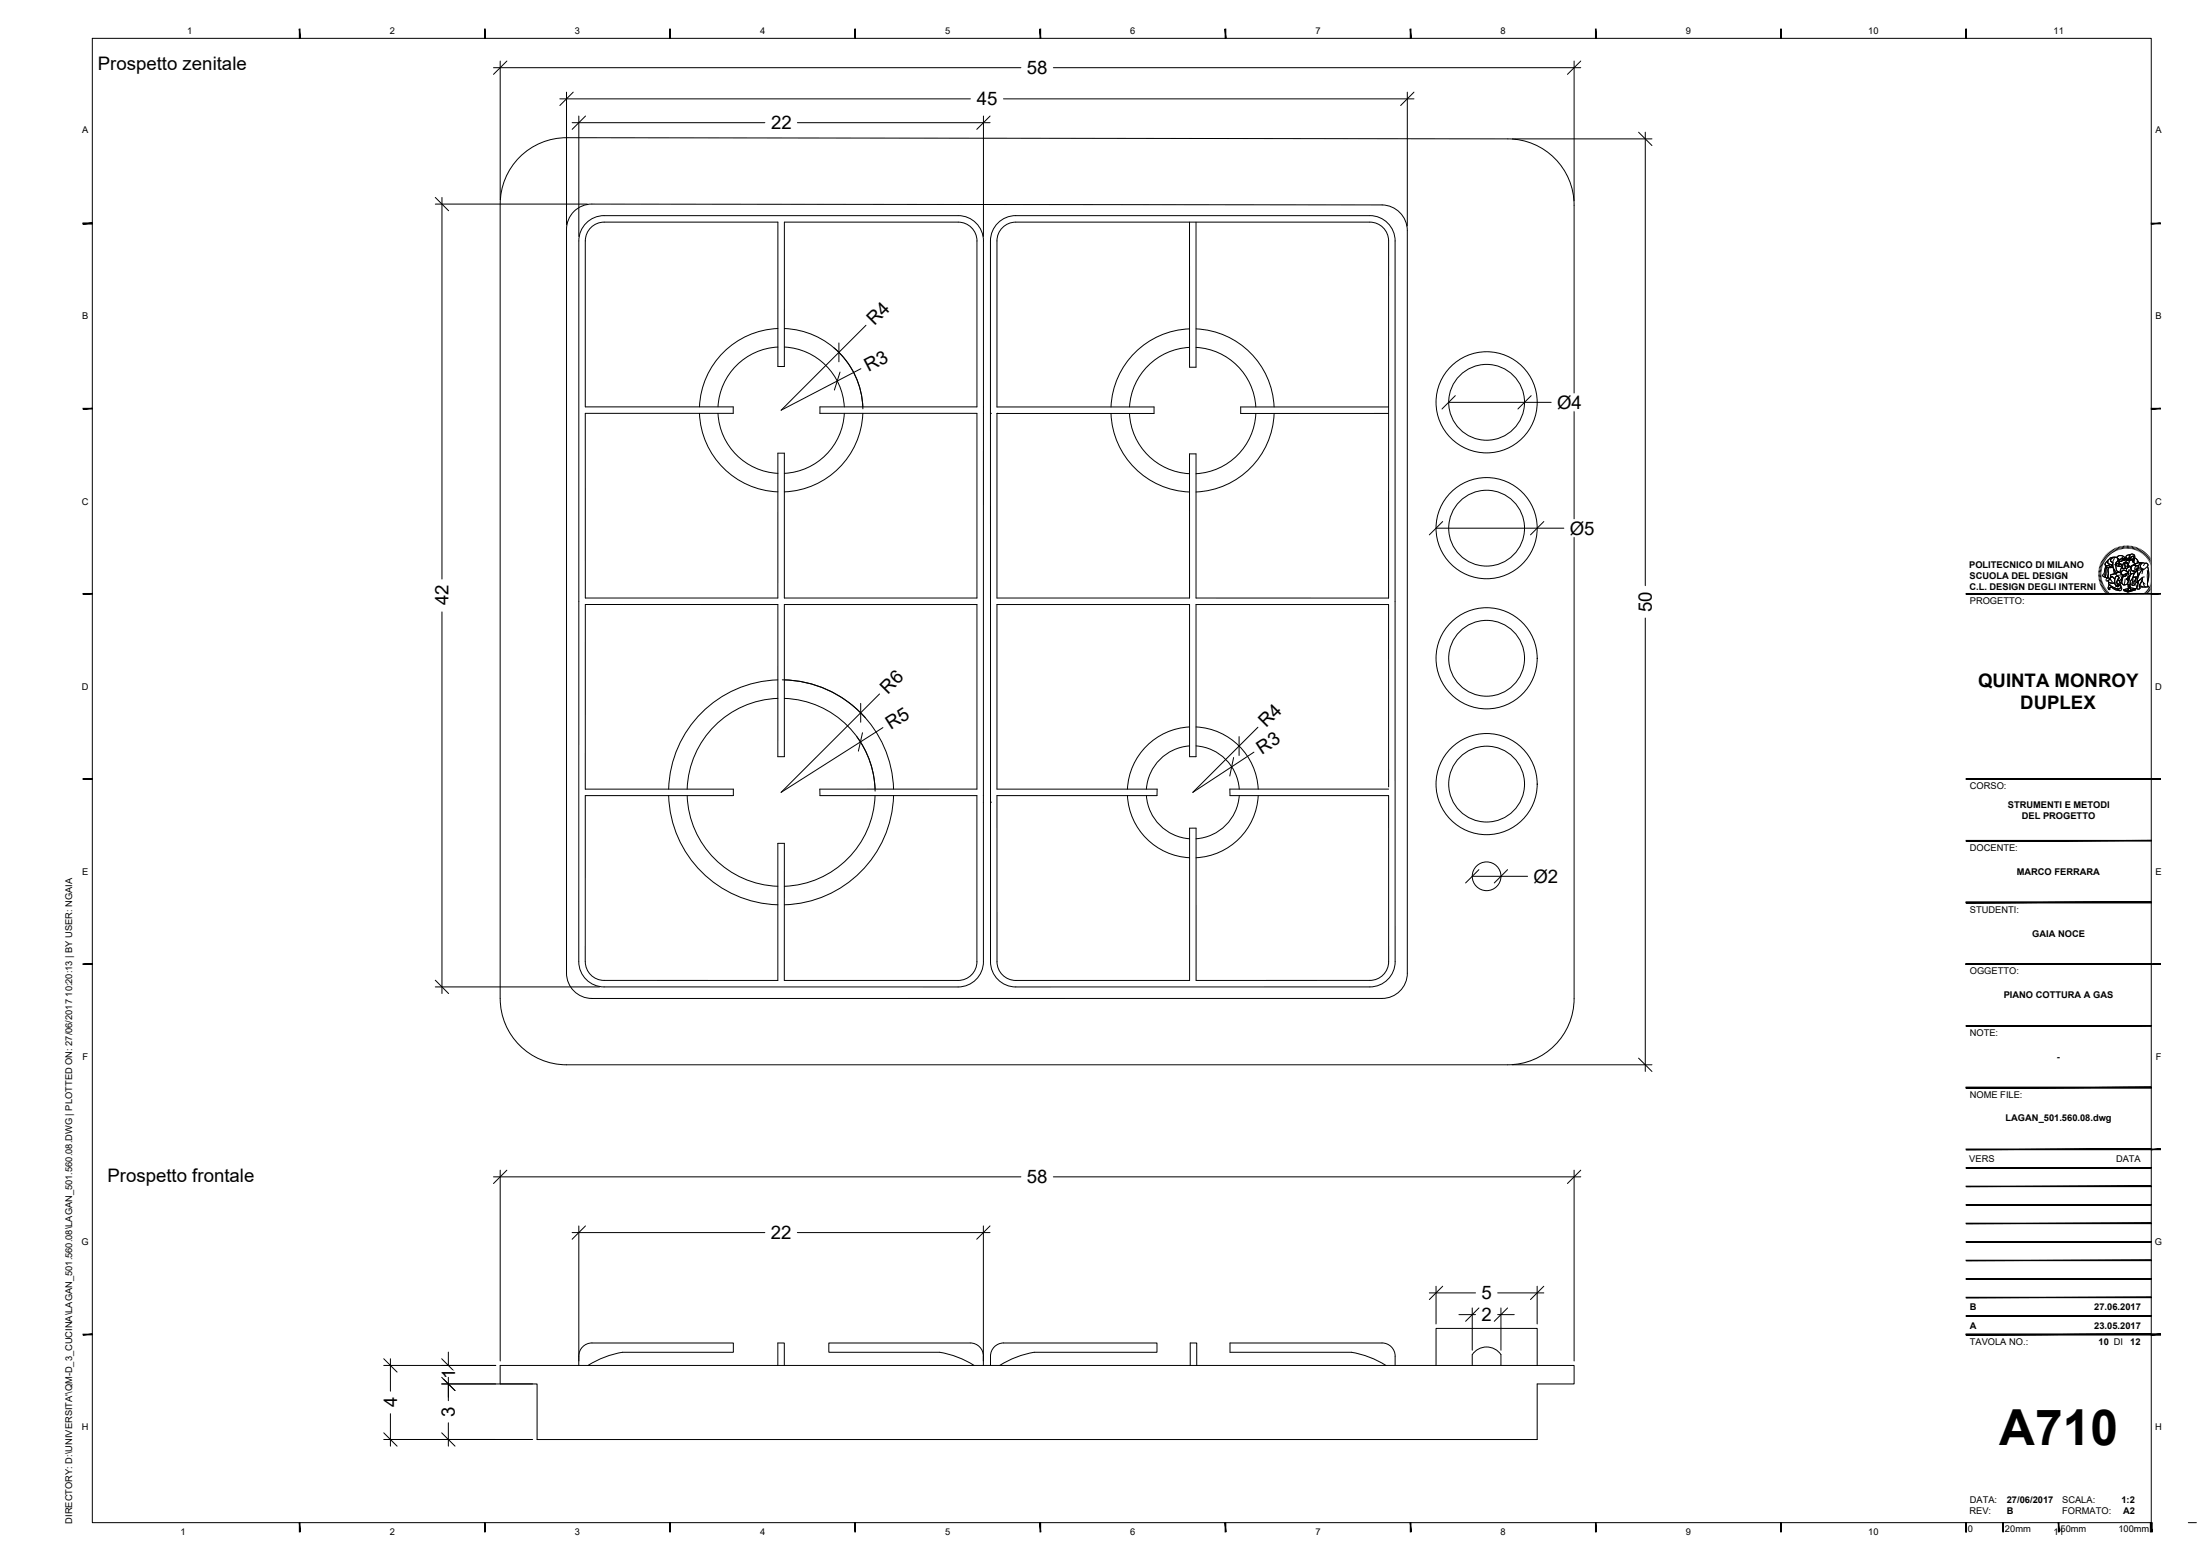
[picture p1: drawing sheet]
<svg xmlns="http://www.w3.org/2000/svg" width="594mm" height="420mm" viewBox="0 0 594 420" stroke-linecap="round" stroke-linejoin="round" font-family="sans-serif">
<!-- layer: 0 -->
<g fill="none" stroke="#000" stroke-width=".27">
<path d="M133.3 18.3h142.4M135.1 16.5v37.4M136.9 16.5l-3.6 3.6M284.4 18.3h142.5M425.1 16.5v37.7M426.9 16.5l-3.6 3.6M151.2 26.7h110.8M153 24.9v35.8M154.5 33.1h52M154.8 24.9l-3.6 3.6M156.3 31.3v32.6M158.1 31.3l-3.6 3.6"/>
<path d="M215.3 33.1h52.1M265.6 31.3v32.6M267.4 31.3l-3.6 3.6M271 26.7h110.8M380 24.9v36.1M381.8 24.9l-3.6 3.6M408.4 37.5h37.7M442.5 35.7l3.6 3.6M444.3 35.7v122.4M117.5 55.1h41.1M117.5 53.3l3.6 3.6M119.3 53.3v103.1"/>
<path d="M140.3 42.4a17.9 17.9 0 0 1 12.7-5.2l254.2 .3a17.9 17.9 0 0 1 17.9 17.9v214.2a17.9 17.9 0 0 1-18 17.9h-254.1a17.9 17.9 0 0 1-17.9-17.9v-214.5a17.9 17.9 0 0 1 5.2-12.7zM159.8 55.1a6.8 6.8 0 0 0-6.8 6.8v200.9a6.8 6.8 0 0 0 6.8 6.8h213.4a6.8 6.8 0 0 0 6.8-6.8v-200.6a6.9 6.9 0 0 0-6.8-6.9M159.9 55.1l213.3 .2M163.1 58.2h95.6M163.1 58.2a6.8 6.8 0 0 0-6.8 6.9v194.6a6.8 6.8 0 0 0 6.8 6.8h95.6M258.7 58.2a6.8 6.8 0 0 1 6.9 6.9v194.6M274.3 58.2h95.6M274.3 58.2a6.8 6.8 0 0 0-6.8 6.9v46.5M321.2 60v39.2h1.8v-39.2M369.9 58.2a6.8 6.8 0 0 1 6.8 6.9v194.6M159.3 61.8a5.1 5.1 0 0 1 3.8-1.8h47v39h1.7v-39h46.9a5.1 5.1 0 0 1 5.1 5.1v44.8h-42.4v1.7h42.4v49.9h-52v-39.1h-1.7l-.1 39.1h-51.9l-.1-49.9h40v-1.7h-40l.1-44.8a5.1 5.1 0 0 1 1.2-3.3zM271 61.2a5.1 5.1 0 0 1 3.3-1.2h95.6a5.1 5.1 0 0 1 5.1 5.1v96.4h-52v-38.9h-1.8v38.9h-52v-49.9h42.4v-1.7h-42.4v-44.8a5.1 5.1 0 0 1 1.8-3.9z"/>
<path d="M210.1 93.7a17.1 17.1 0 0 0-16.2 16.2M210.1 88.7a22.1 22.1 0 0 0-21.2 21.2M211.8 93.7a17.1 17.1 0 0 1 16.2 16.2M211.8 88.7a22.1 22.1 0 0 1 21.2 21.2M225.2 93.9a22.1 22.1 0 0 1 7.8 16.5M226.5 92.6v5.1M233.8 87.8l-22.9 23 21.6-11.2M321.2 93.8a17.1 17.1 0 0 0-16.2 16.1M321.2 88.8a22 22 0 0 0-21.2 21.1M323 88.8a22 22 0 0 1 21.1 21.1M323 93.8a17.1 17.1 0 0 1 16.1 16.1M188.9 111.6a22.1 22.1 0 0 0 21.2 21.2"/>
<path d="M193.9 111.6a17.1 17.1 0 0 0 16.2 16.2M226.8 100.5l-1.5 4.8M228 111.6a17.1 17.1 0 0 1-16.2 16.2M233 111.6a22.1 22.1 0 0 1-21.2 21.2M267.5 111.6v148.1M267.5 111.6h.1M269.2 111.6h.1M300 111.6a22 22 0 0 0 21.2 21.3M305 111.6a17.1 17.1 0 0 0 16.2 16.3M335 109.9h40M335 109.9v1.7h40M339.1 111.6a17.1 17.1 0 0 1-16.1 16.3"/>
<path d="M344.1 111.6a22 22 0 0 1-21.1 21.2M391.2 108.6h27.7M393 106.8l-3.6 3.6M413.5 106.8l-3.6 3.6M387.8 142.6h34.5M389.6 140.8l-3.6 3.6M416.9 140.8l-3.6 3.6M119.3 165.2v103.1M444.3 166.9v122.4M210.1 183.6a30.4 30.4 0 0 0-29.5 29.5M210.1 188.6a25.4 25.4 0 0 0-24.5 24.5M211.3 183.6a30.4 30.4 0 0 1 22.3 10.2"/>
<path d="M211.8 188.6a25.4 25.4 0 0 1 24.5 24.5M211.8 183.6a30.4 30.4 0 0 1 29.5 29.5M231.3 198.8a25.4 25.4 0 0 1 5 14.8M232.4 189.9v5.1M232.9 197.9l-1.1 4.9M237.5 187.4l-26.6 26.6 27.5-17.5M321.2 196.3a17.7 17.7 0 0 0-16.8 16.8M323 196.3a17.7 17.7 0 0 1 16.8 16.8M334.6 198.9v5.1M339.7 196.4l-17.6 17.6 16.5-10.9M158 214.9v44.8a5.1 5.1 0 0 0 5.1 5h46.9v-37h1.8v37h46.9M158 214.8h40v-1.7h-40l.1-49.9h52l-.1 41.1h1.8v-41.1h52v49.9h-42.4v1.7h42.4v44.9"/>
<path d="M180.6 214.8a30.4 30.4 0 0 0 29.4 29.5M185.6 214.8a25.4 25.4 0 0 0 24.4 24.5M236.3 214.8a25.4 25.4 0 0 1-24.5 24.5M241.3 214.8a30.4 30.4 0 0 1-29.5 29.5M267.5 216.6h.1M304.4 214.8a17.7 17.7 0 0 0 16.8 16.8M309.6 214.8a12.6 12.6 0 0 0 11.6 11.7M321.2 201.4a12.6 12.6 0 0 0-11.6 11.7M323 201.4a12.6 12.6 0 0 1 11.6 11.7M333.1 204.6l-1 4.9M334.6 214.8a12.6 12.6 0 0 1-11.6 11.7M339.8 214.8a17.7 17.7 0 0 1-16.8 16.8"/>
<path d="M375 213.1h-42.9v1.7h42.9v44.9a5.1 5.1 0 0 1-5.1 5h-46.9v-41.1h-1.8v41.1h-46.9a5.1 5.1 0 0 1-5.1-5M375 212.5v-49.3h-52v41.1h-1.8v-41.1h-52v49.9h43.3l-.1 1.7h-43.2v44.9M397.6 236.6h14.9M399.4 234.8l-3.6 3.6M407.1 234.8l-3.6 3.6M263.8 259.7a5.1 5.1 0 0 1-5.1 5M265.6 259.7a6.8 6.8 0 0 1-6.9 6.8M376.7 259.7a6.8 6.8 0 0 1-6.8 6.8h-95.6a6.8 6.8 0 0 1-6.8-6.8M117.5 266.5h44.4M117.5 264.7l3.6 3.6M408.4 287.5h37.7M442.5 285.7l3.6 3.6"/>
<path d="M133.3 317.8h142.4M135.1 316v51.5M136.9 316l-3.6 3.6M284.4 317.8h142.5M425.1 316v51.5M426.9 316l-3.6 3.6M154.5 332.8h52M156.3 331v37.7M158.1 331l-3.6 3.6M215.3 332.8h52M265.5 331v37.7M267.3 331l-3.6 3.6"/>
<path d="M386 349.1h12.4M387.8 347.3v10.2M389.6 347.3l-3.6 3.6M394 355h4.4M397.6 353.2v11.4M399.4 353.2l-3.6 3.6M404.4 349.1h12.5M404.4 355h4.5M405.3 353.2v11.4M407.1 353.2l-3.6 3.6M415.1 347.3v10.2M416.9 347.3l-3.6 3.6"/>
<path d="M103.6 368.7h30.3M103.6 366.9l3.6 3.6M105.4 366.9v8.8M119.3 373.7h24.5M119.3 366.9l3.6 3.6M119.3 371.9l3.6 3.6M121.1 365.1v3.6M121.1 371.9v6.3M135.1 368.7h290v5h-10v15h-270.1v-15h-9.9zM156.3 366.2a3.5 3.5 0 0 1 3.5-3.6h38.2v2.5h-29.9a25 25 0 0 0-9.3 3.6M158.8 368.7h.1M210 368.7v-6.1h1.8v6.1"/>
<path d="M265.6 366.2a3.5 3.5 0 0 0-3.6-3.6h-38.2v2.5h29.9a24.9 24.9 0 0 1 9.3 3.6M270 368.7a25 25 0 0 1 9.3-3.6h33.1v-2.5h-41.4a3.5 3.5 0 0 0-3.5 3.6v2.5M321.4 368.7v-6.1h1.8v6.1M376.7 366.2v2.5M376.7 366.2a3.5 3.5 0 0 0-3.5-3.6h-41.1v2.5h32.8a25.2 25.2 0 0 1 9.3 3.6M387.8 368.7v-10h27.3v10M397.6 368.7v-2.9a4.7 4.7 0 0 1 7.7 0v2.9M103.6 388.7h40.2M103.6 386.9l3.6 3.6M105.4 381.7v8.8M119.3 386.9l3.6 3.6M121.1 384.2v6.3"/>
<circle cx="401.4" cy="108.6" r="13.7"/>
<circle cx="401.4" cy="108.6" r="10.2"/>
<circle cx="401.4" cy="142.6" r="13.7"/>
<circle cx="401.4" cy="142.6" r="10.2"/>
<circle cx="401.4" cy="177.8" r="13.7"/>
<circle cx="401.4" cy="177.8" r="10.2"/>
<circle cx="401.4" cy="211.7" r="13.7"/>
<circle cx="401.4" cy="211.7" r="10.2"/>
<circle cx="401.4" cy="236.6" r="3.9"/>
</g>
<!-- layer: G-ANNO-LOGO -->
<g fill="none" stroke="#000" stroke-width=".27">
<path d="M566.7 155h.7M566.7 154.7h.7M566.7 154.3l.7 .1M566.8 154l.6 .1M566.8 153.6l.7 .1M566.9 153.3l.7 .1M567 152.9l.6 .2M567.1 152.6l.6 .2M567.2 152.2l.6 .3M567.4 151.9l.6 .3M567.4 155.3l-.7 .1M567.4 155.7h-.7"/>
<path d="M567.4 156l-.6 .1M567.5 156.3l-.7 .1M567.5 151.6l.6 .3M567.5 156.6l-.6 .2M567.6 157l-.6 .1M567.7 151.3l.6 .3M567.7 157.3l-.6 .2M567.8 157.6l-.6 .2M567.9 151l.5 .3M568 157.9l-.7 .3M568.1 150.7l.5 .4M568.1 158.2l-.6 .3"/>
<path d="M568.2 158.5l-.5 .3M568.3 150.4l.5 .4M568.4 158.7l-.6 .4M568.5 150.1l.5 .4M568.6 152.7l1.4 .3 .5-.4 .1 .6h-1.8l-.2-.1zM568.6 152.6v.5M568.6 159l-.6 .4M568.7 149.8l.5 .5M568.8 153.2l-.3 .5-.1 1.3-.4 .7 .4 .2M568.8 159.3l-.6 .4M568.9 151.6l.3-.2-.1 .5 .3 .3 1 .4-.4 .4-1.3-.3-.3-.4zM569 153.2l.5 .1-.3 .5 .1 2.2-.4 .1-.5-.3 .3-.7v-1.3z"/>
<path d="M569 149.6l.5 .5M569 159.5l-.5 .5M569 153.2l-.3 .6v1.4l-.3 .7 .7 .2M569.2 151.4l-.8 .8 .2 .4 1.3 .4 .6-.4M569.2 159.8l-.5 .4M569.2 149.3l.5 .5M569.3 156.8l.1 .4 .5 .2 1.2-.1M569.3 151.2l.6-.6 1.3-.1-.8 .2-.5 .5 .2 .5 .5 .1-.2 .8-1.1-.4zM569.4 157.1l.5 .3 .8 .1a.29 .29 0 0 1 .4-.1 .29 .29 0 0 1 .1 .4l.3 .3-.1 .2 .3-.2 .2 .3-.1-.5 .3 .4-.2-.4 .4 .1-.8-.7 .3-.7 .4 .1 .5 1.6-.2 .5-.8 .2-1.2-.5-1-.8zM569.4 157.1l.1 .7 .7 .6 2 .8M569.5 153.3l1.1-.1 .6 1.2-.1 .5-1.1 .4-.1 .4 .2 .1-.3 .5-.5-.2-.1-.4v-1.9zM569.5 153.3l-.3 .5 .1 2.2"/>
<path d="M569.5 149.1l.4 .5M569.5 157.8l1 .7 1.2 .5 .7-.1 .3-.5 .2 .8-.4 .3-1-.2-1.5-.8-.4 .3 .2 .2-.1 .2h-.2l-.3-.4zM569.5 157.8l-.3 .9 .3 .5 .3-.2-.2-.2 .5-.3 1.2 .8 1.2 .2 .4-.3-.2-.8M569.7 156.3l-.7-.2-.2 .2v.5l.2 .1 .6-.4 .4 .1 .4 .5M569.8 148.9l.4 .5M570 155.3l1.1-.5 .3 .2 .2-.4 .5-.1 .7 .3 .5 1-.3 .6-.8 .4-.4-.2 .4-.5-.1-.3-.5-.3-.4 .4a.27 .27 0 0 1-.2 .4 .27 .27 0 0 1-.3-.3 .32 .32 0 0 0-.2-.3 .32 .32 0 0 0-.3 .1l-.3-.1zM570 155.9l.2-.1a.3 .3 0 0 1 .4-.1 .3 .3 0 0 1 .1 .3l.2 .2a.41 .41 0 0 1 .1 .6 .48 .48 0 0 1-.1 .6 .48 .48 0 0 1-.5 .1l-.8-.2-.4-.5 .7-.3-.1-.2zM570.1 148.7l.4 .5M570.2 150.8l1.1-.3 .6 .5v.4l-.7 1.1 .4 1.6 .5 .4-.5 .1-.2 .4-.3-.2 .1-.5-.6-1v-1.5l-.7-.4zM570.3 155.6l.8 .7M570.4 155.7l-.6 .4 .1 .4M570.4 148.5l.3 .6"/>
<path d="M570.6 153.2l-2-.1-.4 1.6-.5 .7 .3 .3M570.7 148.3l.3 .6M570.7 153.6l.3 1.3M571 150.8l-.4 .7-.1 1.3 .7 1.5-.1 .5 .4 .2 .1-.4 .5-.1-.5-.4-.4-1.6 .7-1.2v-.4l-.3-.3h-1.5l-.8 .6-.2 .7 .2 .3 1.1 .4M571 148.1l.3 .7M571.1 154.9l-1.1 .3-.1 .4 .2 .2M571.2 150.5l-.8 .2-.4 .4v.4l.5 .3M571.3 148l.3 .6M571.4 155.7l.2-.2 .6 .5-.7 1.3 .8 .7-.4-.1 .2 .4-.3-.4 .1 .6-.2-.4-.3 .2 .1-.2-.4-.6v-1.2zM571.4 155.7l.2-.2 .6 .5-.7 1.3 .8 .7-.4-.1 .2 .4-.3-.4 .1 .6-.2-.4-.3 .2 .1-.3-.4-.5v-1.2zM571.5 152.4l.7-.4 .3 .3-.4 .2 .2 .4-.6-.1zM571.5 151.8l.9-.4-.1 .6-1.1 .5z"/>
<path d="M571.5 152.4l.2 .4 .6 .1M571.6 150.6l.8-.6 1 .2 .3 .3-.2 .4-.4-.3-.5 .4-.7-.1M571.7 147.9l.2 .6M571.8 150.3l1.1-.3 .6 .3 .2 .4-.2 .2-.4-.3-.8 .5-.7-.5zM571.9 150.9l.7 .2 .5-.5 .3 .2-.2 .6-.4 .2-.4-.2-.6 .1zM572 147.7l.2 .7M572.1 154.5l.6 .2 .5 .6v.7l-.4 .4M572.2 156.8l.5 1.6-.3 .5-.7 .1M572.2 152.3l.9 .1-.6 .6-.4-.2zM572.3 152.1l.2 .2M572.3 151.8v.2l-1.1 .5M572.3 155.3l-.7 .2"/>
<path d="M572.4 147.7l.1 .6M572.4 151.5l-.3 .5M572.5 155l.7 .5M572.6 152.3l-.4 .1-.1 .4 .7 .2v-.5l.3-.1-.7 .1M572.7 155.5l.2 .4-.1 .5-.6 .4-.3-.2M572.7 154.7v-.3l.6-.4 1.1 .3 .2 .6h-.4l-1 .4 .5 .4 .5-.3 .4-.7-.3-.5-1-.2-.6 .7-.2-.1 .3-1.1 .2-.2 .3 .2h1.1l.4-.4v-.3l.7 .2-.1 .4 .2 .5-.3 .6 .2 .5-.4 .6-.5 .2-.1 .5h-.3l.2 .3 .3-.1v.4l.2-.3-.3 1.2-1.1 .2-.8-.7 .3-.6 .2-1.1M572.7 147.6l.2 .6M572.7 157.3l.8 .7M572.7 154.4l.6-.5 .6 .1 .4 .3 .3 .5-1.5 .6zM572.9 151.4l.1 .1M573 151l.2 .1M573 153.3l-.4 .5-.1 .8"/>
<path d="M573 156.7l.1 .9M573.1 147.5l.1 .7M573.1 151l-.1 .1M573.1 155.3l1.2-.4-.1 .5-.5 .3-.5-.2zM573.2 156.1l-.3 .9-.4 .5M573.3 155.5h-.1M573.4 151.2l.8-.2 .2 .3-.4 .2zM573.4 147.5l.1 .6M573.4 150.8l-.2 .6-.4 .2-.4-.2-.6 .2M573.5 159.2l2-.5 1.2 .3-2.1 .6zM573.5 159.2l1.1 .4v.3l-1.1-.4zM573.5 151.9l.7-.1 .3 .2 .4 .9-.2 .4-.3-.3 .2-.2-.1-.5-.5-.4-.4 .3 .2 1.3h-.5l-.3-.2z"/>
<path d="M573.7 152l.5-.1 .3 .4 .1 .9-.3 .3h-.5zM573.8 147.4v.7M573.8 151l.2-.3h.3l.4 .4-.3 .2M573.8 155.5h.1M573.8 156.4l-.3 1.6 1.1-.3M573.9 150.7l.5 .1 .3 .4-.3 .1-.1-.3h-.5zM573.9 155.1l.2 .1M574 155.4h.1M574 155.2h.1M574 152.2h.1M574.1 152.2l-.2 .1M574.1 147.4v.7"/>
<path d="M574.2 151.1l-.3-.1-.5 .2 .6 .3 .4-.2-.2-.3 .1 .2M574.2 153.5v.7M574.2 156.2l.3 .1 .2-.6 .4-.1-.4 1.3v-.4l-.3 .1zM574.3 154.9l-.1 .5-.4 .3-.5-.3M574.3 152l.3 .3-.2 .1M574.4 152.2l-.4-.3-.3 .2 .2 .9-.1 .5h-.5l-.3-.3 .6-1.3 .6-.1 .3 .3 .4 1-.3 .1-.2-.3M574.5 147.4v.7M574.5 152.5l-.1 .1M574.6 152.3v.5h-.8M574.6 153.2l-.3 .3h-.5M574.6 159.6l2.1-.6v.3l-2.1 .6zM574.6 159.6v.3"/>
<path d="M574.7 151.2l.2-.1 .1 .4-.3 .9M574.7 156.4v.5l.2-.3M574.7 155.7h.1M574.8 150.8l.1 .4M574.8 152.8l-.1-.5 .2-.5v-.6h-.2l-.1-.3-.6-.5 .4-.5 .7-.1 .1 .1-.3 .6 .2 .9 .1-.1 .1-.4 .2 .3 .5-.1v.6l.2-.1 .4 .7-1.1 .7M574.8 147.4v.7M574.9 156.1l-.1 .2-.1-.2M574.9 153l.5 .2M574.9 153.8l-.2 1.3M575 157.8l.1-.1 .2 1.1-.3-.6-.3 .7zM575 155l-.4 .3 .1 .5M575.1 155.6l-.4 .1-.2 .6h-.3l.3 .3 .2-.1"/>
<path d="M575.1 153.9l-.4 .8M575.2 147.4l-.1 .7M575.2 149.9h-.8l-.3 .7M575.3 149.8l.6-.2 .6 .5-.1 .8-.4 .9v-.7l.3-.5-.2-.5-.6 .2-.3 1-.1 .1-.2-.9zM575.3 149.8l.7-.1 .5 .4-.1 .8-.4 .9v-.7l.3-.5-.2-.5-.6 .2-.3 1-.1 .1-.2-.9zM575.3 150.9l.2 .3 .5-.1M575.4 153l1-.5 .9 .3 .2 .3-.2 .6-.6 .7-.6 .1-.6-.6zM575.5 150.6l.2 .1M575.5 150.3l.6-.2 .2 .5-.3 .5h-.6l-.1-.2zM575.5 154.9l.8-.1-.4 1.2-.7 1v.8h-.2l-.3 .6-.1-1zM575.5 155l-1 2.6 .2 .8-.1 .9 .4-1.1 .3 .9-.2-1.4-.4 .7M575.5 147.5l-.1 .7"/>
<path d="M575.5 151l.2 .1M575.5 154l-.2 .4 .1 .6 1-.2 .4-.6M575.6 150.7h-.1M575.6 151h.1M575.9 147.5l-.1 .7M575.9 150.8h.2M576 155.9h.2a.33 .33 0 0 1 .5 0 .33 .33 0 0 1 0 .5l-.5 .8 .2 .7-.7 .1zM576 150.8v.1M576.2 151.6l.4 .7M576.2 154.1h.1M576.2 147.6l-.1 .7M576.3 152.5l1-.5 .8-.1-.6 1z"/>
<path d="M576.3 154.8l-.4 1.2-.7 1v.9M576.4 154l-.3 .1M576.4 150.6l.6 .4 .6 .9-1 .4-.3-.2-.1-.4zM576.4 150.6l.6 .5 .3 .5M576.4 154.3v.1M576.6 147.7l-.2 .7M576.7 159v.3l-2.1 .6-1.1-.4v-.3l1.1 .4 2.1-.6a6.1 6.1 0 0 0-3.2 .2M576.8 155.8l-.6 1.4 .2 .7-.3 .2-.4-.2 .2-2M576.9 147.8l-.2 .7M577 153.9h.3l-.2 1.9-1.2 .1 .4-1.1zM577 153.7l-.1 .4M577 152.7l.4 .1 .1 .3"/>
<path d="M577 151.5l.6 .4M577.1 155.8l-1.1 .1M577.1 157.1v.3l.2 .2M577.3 148l-.3 .6M577.3 154l-.1 1.7-.6 1.5 .2 1 .3 .2M577.4 156.9l1.2-1-.3 1-.6 1.2 .2 .7-.3 .3-.5-.1-.1-.2zM577.5 152.9l.3-.7 .5-.3 1.4 .2 .3 .4-.3 .6-1 .7-.6-.1-.6-.6M577.5 153.1l-1 1.3h-.4l-.5-.4-.1-.8 .6-.5 .5 .1-.1 1 .6-.4-.1-.7-1.1-.1-.4 .3-.1 .6M577.6 154.7v.5M577.6 148.1l-.3 .6M577.9 148.3l-.3 .6M578 153.8l-.9 .1"/>
<path d="M578 158.1l.6 .4M578.2 148.4l-.3 .6M578.2 151.9l-1 .1-.9 .5M578.4 156.9l.8 .8M578.4 153.8l-.8 1.5-.5 2 1.4-1.4 .5-.1M578.5 152l-.5 1 .2 .5 .7 .2M578.5 152l.7 .2 .4-.2 .4 .4-.1 .5 .3 1.4v1.7l-.3 1.6 .3 .8h-2.5l.9-2.5-1.6 1.4 .6-2a1.72 1.72 0 0 1 1.1-1.5l.2-.1-.7-.2-.2-.5zM578.5 148.6l-.3 .6M578.6 155.9l-.3 1-.6 1.2 .2 .7-.3 .3-.5-.1-.1-.2 .5-1.9M578.7 153.9l-.3 1M578.8 157.3l.2 .8 .5 .4M578.8 148.8l-.4 .6"/>
<path d="M579.1 152.4l-.3 .3M579.1 149l-.4 .6M579.4 149.3l-.5 .5M579.4 159.9l.5 .5M579.6 159.7l.5 .4M579.6 149.5l-.4 .5M579.8 159.4l.5 .4M579.9 154v3.3M579.9 149.8l-.5 .4M579.9 152.9l.4 2.3-.4 2.5 .3 .7h-2.5M580 159.2l.5 .3M580.1 150l-.5 .5"/>
<path d="M580.2 158.9l.5 .4M580.4 150.3l-.6 .4M580.4 158.6l.5 .4M580.5 158.3l.6 .3M580.6 150.6l-.6 .4M580.7 158l.6 .3M580.8 150.9l-.6 .4M580.8 157.7l.6 .3M580.9 157.4l.6 .3M581 151.2l-.6 .3M581 157.1l.7 .2M581.1 156.8l.7 .2"/>
<path d="M581.1 151.5l-.6 .3M581.2 156.5l.6 .1M581.2 156.2l.7 .1M581.3 155.9h.7M581.3 151.8l-.6 .3M581.3 155.5l.7 .1M581.3 155.3h.7M581.4 152.1l-.6 .3M581.6 152.5l-.7 .2M581.7 152.8l-.7 .2M581.8 153.2l-.7 .1M581.8 153.5l-.6 .2"/>
<path d="M581.9 153.9l-.7 .1M582 154.2l-.7 .1M582 154.6h-.7M582 154.9h-.7M569.4 160l-.5 .5M569.7 160.2l-.5 .5M569.9 160.4l-.4 .6M570.2 160.6l-.4 .6M570.4 160.8l-.4 .6M570.7 161l-.4 .6M571 161.2l-.3 .6M571.3 161.3l-.3 .6"/>
<path d="M571.6 161.5l-.3 .6M571.9 161.6l-.3 .6M572.2 161.7l-.2 .6M572.5 161.8l-.2 .6M572.8 161.9l-.1 .6M573.1 161.9l-.1 .7M573.4 162v.6M573.8 162l-.1 .7M574.1 162v.7M574.4 162v.7M574.7 162l.1 .7M575.1 162v.7"/>
<path d="M575.4 161.9l.1 .7M575.7 161.9l.1 .7M576 161.8l.2 .7M576.3 161.7l.2 .7M576.7 161.6l.2 .7M577 161.5l.2 .7M577.3 161.4l.2 .6M577.6 161.3l.3 .6M577.8 161.1l.4 .6M578.1 160.9l.4 .6M578.4 160.7l.4 .6M578.6 160.6l.5 .5"/>
<path d="M578.9 160.3l.4 .6M579.1 160.1l.5 .5"/>
</g>
<!-- layer: G-ANNO-TTLB -->
<g fill="#fff" stroke="#fff" stroke-width=".27">
<path d="M555.9 160.4l30.8 4.3-5.8-4.3zM555.9 160.4l30.8 4.3h-30.8z"/>
<path d="M580.9 145.8h5.8l-5.8 14.6zM586.7 145.8l-5.8 14.6 5.8 4.3z"/>
</g>
<path d="M555.9 160.4h25v-14.6h5.8v18.9h-30.8z" fill="none" stroke="#fff" stroke-width=".27"/>
<g fill="#000" stroke="#000" stroke-width=".27">
<path d="M80.8 7.8l.2 2.6v-2.6zM80.8 7.8l.2 2.6h-.2z"/>
<path d="M130.8 7.8l.2 2.6v-2.6zM130.8 7.8l.2 2.6h-.2z"/>
<path d="M180.8 7.8l.2 2.6v-2.6zM180.8 7.8l.2 2.6h-.2z"/>
<path d="M230.8 7.8l.2 2.6v-2.6zM230.8 7.8l.2 2.6h-.2z"/>
<path d="M280.8 7.8l.2 2.6v-2.6zM280.8 7.8l.2 2.6h-.2z"/>
<path d="M330.8 7.8l.2 2.6v-2.6zM330.8 7.8l.2 2.6h-.2z"/>
<path d="M380.8 7.8l.2 2.6v-2.6zM380.8 7.8l.2 2.6h-.2z"/>
<path d="M430.8 7.8l.2 2.6v-2.6zM430.8 7.8l.2 2.6h-.2z"/>
<path d="M480.8 7.8l.2 2.6v-2.6zM480.8 7.8l.2 2.6h-.2z"/>
<path d="M530.8 7.8l.2 2.6v-2.6zM530.8 7.8l.2 2.6h-.2z"/>
<path d="M22.4 60.4h2.5v-.1zM22.4 60.3h2.5l-2.5 .1z"/>
<path d="M22.4 60.4h2.5v-.1zM22.4 60.3h2.5l-2.5 .1z"/>
<path d="M580.9 60.4h2.5v-.1zM580.9 60.3h2.5l-2.5 .1z"/>
<path d="M22.4 110.4h2.5v-.1zM22.4 110.3h2.5l-2.5 .1z"/>
<path d="M580.9 110.4h2.5v-.1zM580.9 110.3h2.5l-2.5 .1z"/>
<path d="M22.4 160.4h2.5v-.1zM22.4 160.3h2.5l-2.5 .1z"/>
<path d="M530.9 160.4h50v-.1zM530.9 160.3h50l-50 .1z"/>
<path d="M580.9 160.4h2.5v-.1zM580.9 160.3h2.5l-2.5 .1z"/>
<path d="M22.4 210.4h2.5v-.1zM22.4 210.3h2.5l-2.5 .1z"/>
<path d="M530.9 210.4h50v-.1zM530.9 210.3h50l-50 .1z"/>
<path d="M580.9 210.4h2.5v-.1zM580.9 210.3h2.5l-2.5 .1z"/>
<path d="M530.9 227.1h50v-.2zM530.9 226.9h50l-50 .2z"/>
<path d="M530.9 243.6v.2l50-.2zM530.9 243.8l50-.2v.2z"/>
<path d="M530.9 243.8h50v-.2zM530.9 243.6h50l-50 .2z"/>
<path d="M22.4 260.4h2.5v-.1zM22.4 260.3h2.5l-2.5 .1z"/>
<path d="M530.9 260.3v.1l50-.1zM530.9 260.4l50-.1v.1z"/>
<path d="M530.9 260.3v.1l50-.1zM530.9 260.4l50-.1v.1z"/>
<path d="M530.9 276.9v.2l50-.2zM530.9 277.1l50-.2v.2z"/>
<path d="M530.9 260.3v.1l50-.1zM530.9 260.4l50-.1v.1z"/>
<path d="M530.9 260.3v.1l50-.1zM530.9 260.4l50-.1v.1z"/>
<path d="M580.9 260.4h2.5v-.1zM580.9 260.3h2.5l-2.5 .1z"/>
<path d="M530.9 293.6v.2l50-.2zM530.9 293.8l50-.2v.2z"/>
<path d="M530.9 293.6v.2l50-.2zM530.9 293.8l50-.2v.2z"/>
<path d="M530.9 315.3h50zM530.9 315.4l50-.1z"/>
<path d="M530.9 310.3v.1l50-.1zM530.9 310.4l50-.1v.1z"/>
<path d="M580.9 310.4h2.5v-.1zM580.9 310.3h2.5l-2.5 .1z"/>
<path d="M530.9 335.3h50zM530.9 335.4l50-.1z"/>
<path d="M530.9 330.3h50zM530.9 330.4l50-.1z"/>
<path d="M530.9 325.3h50zM530.9 325.4l50-.1z"/>
<path d="M530.9 320.3h50zM530.9 320.4l50-.1z"/>
<path d="M530.9 355.3h50zM530.9 355.4l50-.1z"/>
<path d="M530.9 350.3h50zM530.9 350.4l50-.1z"/>
<path d="M530.9 345.3h50zM530.9 345.4l50-.1z"/>
<path d="M530.9 340.3h50zM530.9 340.4l50-.1z"/>
<path d="M22.4 360.4h2.5v-.1zM22.4 360.3h2.5l-2.5 .1z"/>
<path d="M530.9 360.3v.1l50-.1zM530.9 360.4l50-.1v.1z"/>
<path d="M530.9 360.3v.1l50-.1zM530.9 360.4l50-.1v.1z"/>
<path d="M580.9 360.4h2.5v-.1zM580.9 360.3h2.5l-2.5 .1z"/>
<path d="M580.9 360.4h2.5v-.1zM580.9 360.3h2.5l-2.5 .1z"/>
<path d="M580.9 360.4h2.5v-.1zM580.9 360.3h2.5l-2.5 .1z"/>
<path d="M80.8 411.2l.2 2.5v-2.5zM80.8 411.2l.2 2.5h-.2z"/>
<path d="M130.8 411.2l.2 2.5v-2.5zM130.8 411.2l.2 2.5h-.2z"/>
<path d="M180.8 411.2l.2 2.5v-2.5zM180.8 411.2l.2 2.5h-.2z"/>
<path d="M230.8 411.2l.2 2.5v-2.5zM230.8 411.2l.2 2.5h-.2z"/>
<path d="M280.8 411.2l.2 2.5v-2.5zM280.8 411.2l.2 2.5h-.2z"/>
<path d="M330.8 411.2l.2 2.5v-2.5zM330.8 411.2l.2 2.5h-.2z"/>
<path d="M380.8 411.2l.2 2.5v-2.5zM380.8 411.2l.2 2.5h-.2z"/>
<path d="M430.8 411.2l.2 2.5v-2.5zM430.8 411.2l.2 2.5h-.2z"/>
<path d="M480.8 411.2l.2 2.5v-2.5zM480.8 411.2l.2 2.5h-.2z"/>
<path d="M530.8 411.2v2.5h.2zM530.8 411.2h.2v2.5z"/>
<path d="M530.8 411.2l.2 2.5v-2.5zM530.8 411.2l.2 2.5h-.2z"/>
<path d="M540.8 411.2l.2 2.5v-2.5zM540.8 411.2l.2 2.5h-.2z"/>
<path d="M555.8 411.2l.2 2.5v-2.5zM555.8 411.2l.2 2.5h-.2z"/>
<path d="M580.7 411.2l.5 2.5v-2.5zM580.7 411.2l.5 2.5h-.5z"/>
</g>
<path d="M24.9 10.4h556v400.8h-556zM590.9 411.2h2.2" fill="none" stroke="#000" stroke-width=".27"/>
<!-- layer: 0 -->
<g fill="#fff" stroke="#fff" stroke-width=".27">
<path d="M277.1 16.1v4.4l5.9-4.4zM277.1 20.5l5.9-4.4v4.4z"/>
<path d="M442.1 159.6v5.8h4.4zM442.1 159.6h4.4v5.8z"/>
<path d="M420.3 106.3v4.6l7-4.6zM420.3 110.9l7-4.6v4.6z"/>
<path d="M423.7 140.3v4.6l7-4.6zM423.7 144.9l7-4.6v4.6z"/>
<path d="M414 234.3v4.6l6.9-4.6zM414 238.9l6.9-4.6v4.6z"/>
<path d="M263.5 24.5v4.4l6-4.4zM263.5 28.9l6-4.4v4.4z"/>
<path d="M208 31v4.3l5.9-4.3zM208 35.3l5.9-4.3v4.3z"/>
<path d="M117.2 157.8v6h4.3zM117.2 157.8h4.3v6z"/>
<path d="M233.3 85.3l3.1 3 1.5-7.6zM237.9 80.7l3.1 3-4.6 4.6z"/>
<path d="M232.7 96.9l2.1 4 3.7-7zM238.5 93.9l2 3.9-5.7 3.1z"/>
<path d="M238.5 193.9l2.3 3.7 3.2-7.3zM244 190.3l2.3 3.7-5.5 3.6z"/>
<path d="M237 184.8l3.1 3.1 1.5-7.7zM241.6 180.2l3.1 3.1-4.6 4.6z"/>
<path d="M338.6 200.5l2.4 3.6 3.1-7.2zM344.1 196.9l2.4 3.7-5.5 3.5z"/>
<path d="M343.8 189.2l-4.6 4.6 3 3.1zM343.8 189.2l3 3.1-4.6 4.6z"/>
<path d="M118.9 370.2v2h4.3zM118.9 370.2h4.3v2z"/>
<path d="M118.9 379.7v3h4.4zM118.9 379.7h4.4v3z"/>
<path d="M103.3 377.1v3.2h4.3zM103.3 377.1h4.3v3.2z"/>
<path d="M277.1 315.6v4.4l5.9-4.4zM277.1 320l5.9-4.4v4.4z"/>
<path d="M399.9 346.9v4.4l3.1-4.4zM403 346.9v4.4h-3.1z"/>
<path d="M399.9 352.8v4.3l3.1-4.3zM403 352.8v4.3h-3.1z"/>
<path d="M208 330.7v4.3l5.9-4.3zM208 335l5.9-4.3v4.3z"/>
</g>
<text font-size="13.4" x="539.9" y="390.1">A710</text>
<g font-size="5">
<text x="26.4" y="19">Prospetto zenitale</text>
<text x="277.3" y="20">58</text>
<text x="263.8" y="28.5">45</text>
<text x="208.2" y="34.9">22</text>
<text x="236.1" y="88.1" transform="rotate(-45 236.1 88.1)">R4</text>
<text x="234.5" y="100.5" transform="rotate(-27 234.5 100.5)">R3</text>
<text x="420.5" y="110.4">Ø4</text>
<text x="423.9" y="144.3">Ø5</text>
<text x="121.1" y="163.5" transform="rotate(-90 121.1 163.5)">42</text>
<text x="446.1" y="165.3" transform="rotate(-90 446.1 165.3)">50</text>
<text x="534.1" y="185.5">QUINTA MONROY</text>
<text x="239.8" y="187.6" transform="rotate(-45 239.8 187.6)">R6</text>
<text x="545.5" y="191.5">DUPLEX</text>
<text x="240.6" y="197.2" transform="rotate(-32 240.6 197.2)">R5</text>
<text x="342" y="196.6" transform="rotate(-45 342 196.6)">R4</text>
<text x="340.8" y="203.8" transform="rotate(-33 340.8 203.8)">R3</text>
<text x="414.1" y="238.4">Ø2</text>
<text x="29" y="319.2">Prospetto frontale</text>
<text x="277.3" y="319.5">58</text>
<text x="208.2" y="334.6">22</text>
<text x="400" y="350.9">5</text>
<text x="400.1" y="356.8">2</text>
<text x="122.9" y="372.4" transform="rotate(-90 122.9 372.4)">1</text>
<text x="107.2" y="380" transform="rotate(-90 107.2 380)">4</text>
<text x="122.8" y="382.6" transform="rotate(-90 122.8 382.6)">3</text>
</g>
<g font-size="2.5">
<text x="50.6" y="9.2">1</text>
<text x="105.2" y="9.2">2</text>
<text x="155.2" y="9.2">3</text>
<text x="205.2" y="9.2">4</text>
<text x="255.2" y="9.2">5</text>
<text x="305.2" y="9.2">6</text>
<text x="355.2" y="9.2">7</text>
<text x="405.2" y="9.2">8</text>
<text x="455.2" y="9.2">9</text>
<text x="504.5" y="9.2">10</text>
<text x="554.5" y="9.2">11</text>
<text x="582.1" y="36">A</text>
<text x="22.2" y="36">A</text>
<text x="22.2" y="86.2">B</text>
<text x="582.1" y="86.2">B</text>
<text x="22.1" y="136.3">C</text>
<text x="582" y="136.3">C</text>
<text x="531.7" y="153.3">POLITECNICO DI MILANO</text>
<text x="531.8" y="159.3">C.L. DESIGN DEGLI INTERNI</text>
<text x="531.8" y="156.3">SCUOLA DEL DESIGN</text>
<text x="531.9" y="163.1">PROGETTO:</text>
<text x="22.1" y="186.2">D</text>
<text x="582" y="186.2">D</text>
<text x="531.9" y="213.1">CORSO:</text>
<text x="542.2" y="218.1">STRUMENTI E METODI</text>
<text x="546" y="221.1">DEL PROGETTO</text>
<text x="531.9" y="229.8">DOCENTE:</text>
<text x="22.2" y="236.3">E</text>
<text x="544.6" y="236.3">MARCO FERRARA</text>
<text x="582.1" y="236.3">E</text>
<text x="531.9" y="246.5">STUDENTI:</text>
<text x="548.8" y="252.9">GAIA NOCE</text>
<text x="531.9" y="263.1">OGGETTO:</text>
<text x="541.1" y="269.6">PIANO COTTURA A GAS</text>
<text x="531.9" y="279.8">NOTE:</text>
<text x="22.2" y="286.3">F</text>
<text x="555.4" y="286.3">-</text>
<text x="582.1" y="286.3">F</text>
<text x="531.9" y="296.5">NOME FILE:</text>
<text x="541.6" y="302.7">LAGAN_501.560.08.dwg</text>
<text x="531.8" y="313.7">VERS</text>
<text x="571.4" y="313.7">DATA</text>
<text x="22" y="336.2">G</text>
<text x="581.9" y="336.2">G</text>
<text x="531.9" y="353.8">B</text>
<text x="565.5" y="353.8">27.06.2017</text>
<text x="531.9" y="358.7">A</text>
<text x="565.5" y="358.7">23.05.2017</text>
<text x="531.9" y="363.3">TAVOLA NO.:</text>
<text x="566.7" y="363.3">10 DI</text>
<text x="575.2" y="363.3">12</text>
<text x="22.1" y="386.3">H</text>
<text x="582" y="386.3">H</text>
<text x="531.9" y="405.8">DATA:</text>
<text x="541.9" y="405.7">27/06/2017</text>
<text x="556.8" y="405.7">SCALA:</text>
<text x="572.9" y="405.7">1:2</text>
<text x="19.5" y="411.4" transform="rotate(-90 19.5 411.4)">DIRECTORY: D:\UNIVERSITA'\QM-D_3_CUCINA\LAGAN_501.560.08\LAGAN_501.560.08.DWG | PLOTTED ON: 27/06/2017 10:20:13 | BY USER: NGAIA</text>
<text x="531.4" y="413.7">0</text>
<text x="531.8" y="408.7">REV:</text>
<text x="541.4" y="413.7">20mm</text>
<text x="541.9" y="408.7">B</text>
<text x="556.4" y="413.7">50mm</text>
<text x="556.8" y="408.8">FORMATO:</text>
<text x="572" y="413.7">100mm</text>
<text x="573.3" y="408.8">A2</text>
<text x="48.7" y="414.5">1</text>
<text x="105.2" y="414.5">2</text>
<text x="155.2" y="414.5">3</text>
<text x="205.2" y="414.5">4</text>
<text x="255.2" y="414.5">5</text>
<text x="305.2" y="414.5">6</text>
<text x="355.2" y="414.5">7</text>
<text x="405.2" y="414.5">8</text>
<text x="455.2" y="414.5">9</text>
<text x="504.5" y="414.5">10</text>
<text x="554.5" y="414.5">11</text>
</g>
</svg>
